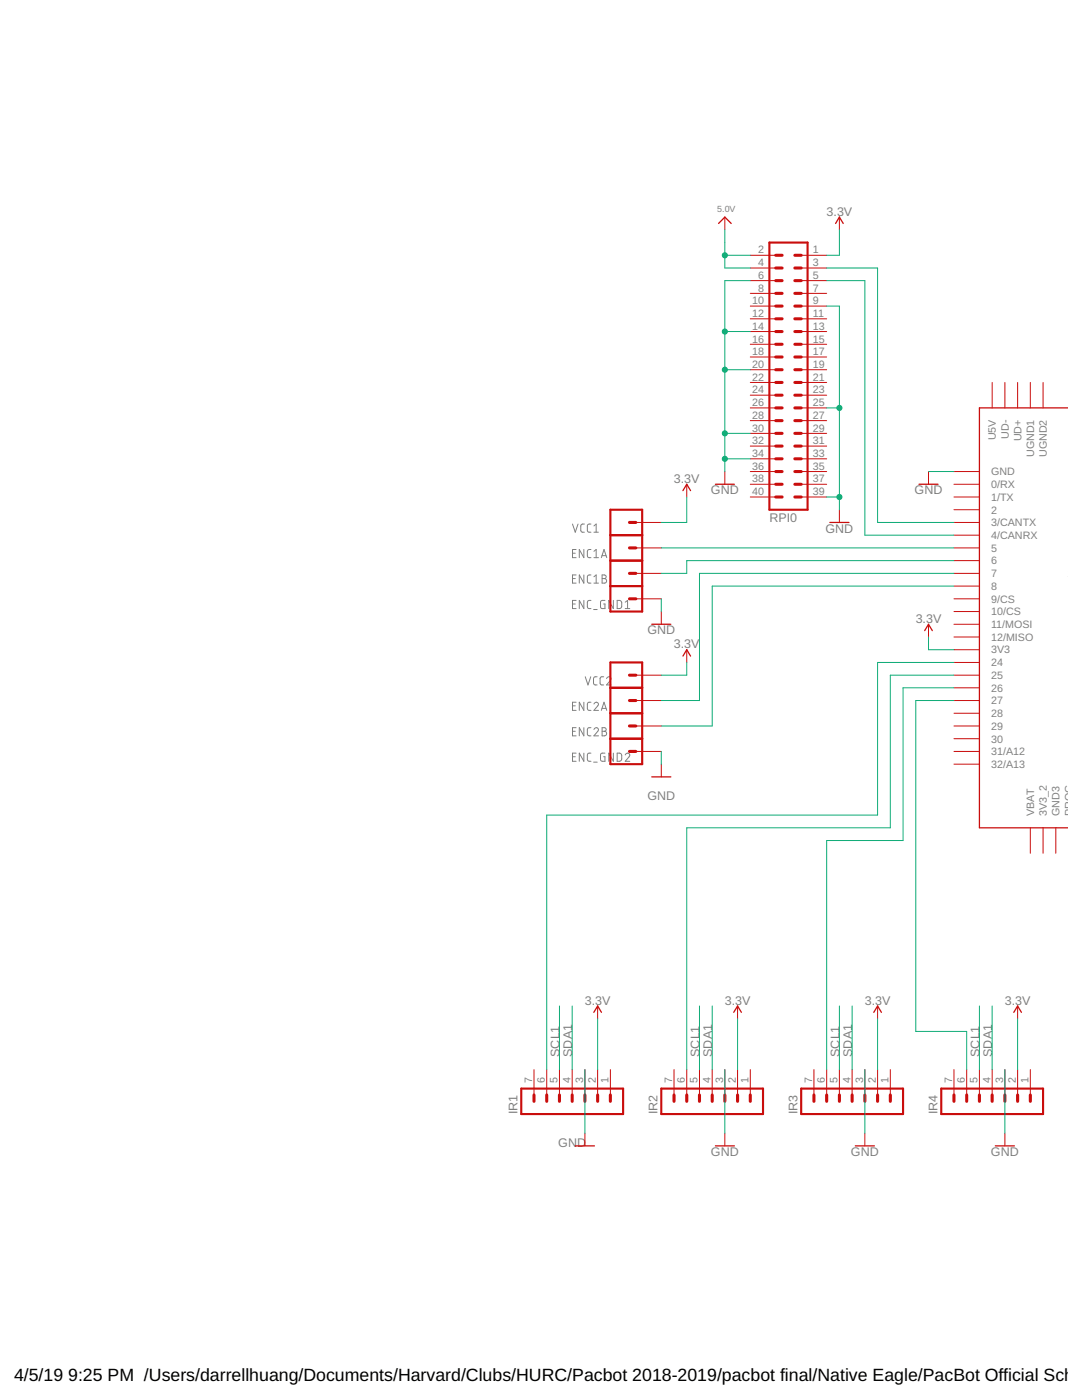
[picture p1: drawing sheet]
<svg xmlns="http://www.w3.org/2000/svg" width="216mm" height="279mm" viewBox="0 0 216 279" stroke-linecap="round" stroke-linejoin="round" font-family="sans-serif">
<g fill="none" stroke="#808080" stroke-width=".2">
<path d="M114.2 104.6l.6 1.6 .5-1.6M114.2 110.4h.6M114.2 115.5h.6M115 109.7h-.8v1.6h.8M115 114.7h-.8v1.7h.8M115 119.8h-.8v1.7h.8M116.5 109.7v1.6l-.9-1.6v1.6M116.5 114.7v1.7l-.9-1.7v1.7M116.5 119.8v1.7l-.9-1.7v1.7M116.6 104.6l-.6 .1-.1 .3v1l.2 .2h.5M117.9 104.6h-.5l-.2 .4v1l.2 .2h.5M117.9 109.7h-.5l-.2 .3v1.1l.2 .2h.5"/>
<path d="M117.9 114.7l-.5 .1-.2 .3v1.1l.2 .2h.5M117.9 119.8l-.5 .1-.2 .3v1l.2 .2 .5 .1M118.5 106.2h.9M118.5 105l.5-.4v1.6M118.5 110l.5-.3v1.6M118.5 115.1l.5-.4v1.7M118.5 111.3h.9M118.5 116.4h.9M120 111.3l.5-1.6 .6 1.6M120.1 110.9h.8M120.1 114.7h.5a.36 .36 0 0 1 .4 .4 .36 .36 0 0 1-.4 .4 .46 .46 0 0 1 .5 .4 .46 .46 0 0 1-.5 .5h-.5zM120.1 115.5h.5"/>
<path d="M120.7 119.8h-.5l-.4 .3v1l.2 .3 .7 .1v-1h-.3M122.4 119.8v1.7l-.9-1.7v1.7M123.1 119.8l.7 .1 .2 .2a1.33 1.33 0 0 1-.1 1.2l-.8 .2zM114.2 120.5h.6M116.8 135.1l.5 1.6 .6-1.6M118.4 121.6h.8M119.1 135.1h-.4l-.3 .3 .1 1.2 .6 .1M120.5 135.1h-.5l-.3 .3 .1 1.1 .2 .2h.5M121 135.4a.45 .45 0 0 1 .7-.3 .45 .45 0 0 1 .1 .7l-.8 .9h.9M124.8 121.5h.9M124.8 120.2l.4-.4v1.7M114.2 140.9h.6"/>
<path d="M114.2 145.9h.6M114.2 151h.6M115 140.1h-.8v1.7h.8M115 145.2h-.8v1.7h.8M115 150.3h-.8v1.6h.8M116.5 140.1v1.7l-.9-1.7v1.7M116.5 145.2v1.7l-.9-1.7v1.7M116.5 150.3v1.6l-.9-1.6v1.6M117.9 140.1l-.5 .1-.2 .3 .1 1.2 .6 .1M117.9 145.2h-.5l-.2 .4 .1 1.1 .6 .2M117.9 150.3h-.5l-.2 .4 .1 1.1 .6 .1M118.4 152.1h.8"/>
<path d="M118.5 140.5a.44 .44 0 0 1 .6-.3 .44 .44 0 0 1 .2 .7l-.8 .9h.9M118.5 145.6a.44 .44 0 0 1 .6-.4 .44 .44 0 0 1 .2 .7l-.8 1h.9M120 141.8l.5-1.7 .6 1.7M120.1 141.4h.8M120.1 145.2h.5a.36 .36 0 0 1 .4 .4 .36 .36 0 0 1-.4 .3 .46 .46 0 0 1 .5 .5 .46 .46 0 0 1-.5 .5h-.5zM120.1 145.9h.5M120.7 150.3h-.7l-.2 .2v1.1l.2 .3h.7v-.9h-.3M122.4 150.3v1.6l-.9-1.6v1.6M123.1 150.3l.8 .1a1.33 1.33 0 0 1 .1 1.3l-.2 .2h-.7zM124.8 150.7a.45 .45 0 0 1 .6-.4 .45 .45 0 0 1 .1 .7l-.7 .9h.9"/>
</g>
<g fill="none" stroke="#c90d0c" stroke-width=".42">
<path d="M153.5 48.4h7.6v53.3h-7.6zM121.8 101.7h6.3v20.3h-6.3zM121.8 106.8h6.3M121.8 111.9h6.3M121.8 117h6.3M121.8 132.2h6.3v20.3h-6.3zM121.8 137.3h6.3M121.8 142.3h6.3M121.8 147.4h6.3M104 217.3h20.3v5h-20.3zM132 217.3h20.3v5h-20.3zM159.9 217.3h20.3v5h-20.3z"/>
<path d="M187.8 217.3h20.3v5h-20.3z"/>
</g>
<g fill="none" stroke="#c90d0c" stroke-width=".61">
<path d="M154.8 56h1.3M154.8 53.5h1.3M154.8 50.9h1.3M154.8 58.5h1.3M158.6 56h1.3M158.6 53.5h1.3M158.6 50.9h1.3M158.6 58.5h1.3M154.8 61.1h1.3M154.8 68.7h1.3M154.8 66.2h1.3M154.8 63.6h1.3"/>
<path d="M154.8 73.8h1.3M154.8 71.2h1.3M154.8 78.9h1.3M154.8 76.3h1.3M158.6 61.1h1.3M158.6 68.7h1.3M158.6 66.2h1.3M158.6 63.6h1.3M158.6 73.8h1.3M158.6 71.2h1.3M158.6 78.9h1.3M158.6 76.3h1.3"/>
<path d="M154.8 81.4h1.3M154.8 86.5h1.3M154.8 83.9h1.3M154.8 91.6h1.3M154.8 89h1.3M154.8 94.1h1.3M154.8 96.6h1.3M154.8 99.2h1.3M158.6 81.4h1.3M158.6 86.5h1.3M158.6 83.9h1.3M158.6 91.6h1.3"/>
<path d="M158.6 89h1.3M158.6 94.1h1.3M158.6 96.6h1.3M158.6 99.2h1.3M125.6 104.3h1.3M125.6 109.3h1.3M125.6 114.4h1.3M125.6 119.5h1.3M125.6 134.7h1.3M125.6 139.8h1.3M125.6 144.9h1.3M125.6 150h1.3"/>
<path d="M106.6 218.5v1.3M109.1 218.5v1.3M111.6 218.5v1.3M114.2 218.5v1.3M116.7 218.5v1.3M119.3 218.5v1.3M121.8 218.5v1.3M134.5 218.5v1.3M137 218.5v1.3M139.6 218.5v1.3M142.1 218.5v1.3M144.6 218.5v1.3"/>
<path d="M147.2 218.5v1.3M149.7 218.5v1.3M162.4 218.5v1.3M165 218.5v1.3M167.5 218.5v1.3M170 218.5v1.3M172.6 218.5v1.3M175.1 218.5v1.3M177.7 218.5v1.3M190.4 218.5v1.3M192.9 218.5v1.3M195.4 218.5v1.3"/>
<path d="M198 218.5v1.3M200.5 218.5v1.3M203.1 218.5v1.3M205.6 218.5v1.3"/>
</g>
<g fill="none" stroke="#c90d0c" stroke-width=".2">
<path d="M144.6 43.3v2.6M149.7 50.9h5.1M149.7 53.5h5.1M149.7 56h5.1M149.7 58.5h5.1M159.9 50.9h5.1M159.9 53.5h5.1M159.9 56h5.1M159.9 58.5h5.1M167.5 43.3v2.6M149.7 61.1h5.1M149.7 63.6h5.1"/>
<path d="M149.7 66.2h5.1M149.7 68.7h5.1M149.7 71.2h5.1M149.7 73.8h5.1M149.7 76.3h5.1M149.7 78.9h5.1M159.9 61.1h5.1M159.9 63.6h5.1M159.9 66.2h5.1M159.9 68.7h5.1M159.9 71.2h5.1M159.9 73.8h5.1"/>
<path d="M159.9 76.3h5.1M159.9 78.9h5.1M198 76.3v5.1M200.5 76.3v5.1M203.1 76.3v5.1M205.6 76.3v5.1M208.1 76.3v5.1M137 96.6v2.6M144.6 94.1v2.5M149.7 81.4h5.1M149.7 83.9h5.1M149.7 86.5h5.1"/>
<path d="M149.7 89h5.1M149.7 91.6h5.1M149.7 94.1h5.1M149.7 96.6h5.1M149.7 99.2h5.1M159.9 81.4h5.1M159.9 83.9h5.1M159.9 86.5h5.1M159.9 89h5.1M159.9 91.6h5.1M159.9 94.1h5.1M159.9 96.6h5.1"/>
<path d="M159.9 99.2h5.1M185.3 94.1v2.5M190.4 94.1h5M190.4 96.6h5M190.4 99.2h5M126.9 104.3h5.1M126.9 109.3h5.1M126.9 114.4h5.1M126.9 119.5h5.1M167.5 101.7v2.6M190.4 104.3h5M190.4 109.3h5"/>
<path d="M190.4 114.4h5M190.4 119.5h5M190.4 101.7h5M190.4 106.8h5M190.4 111.9h5M190.4 117h5M126.9 134.7h5.1M126.9 139.8h5.1M132 122v2.6M137 129.7v2.5M185.3 124.6v2.5M190.4 134.7h5"/>
<path d="M190.4 139.8h5M190.4 122h5M190.4 124.6h5M190.4 127.1h5M190.4 129.7h5M190.4 132.2h5M190.4 137.3h5M126.9 144.9h5.1M126.9 150h5.1M132 152.5v2.5M190.4 144.9h5M190.4 150h5"/>
<path d="M190.4 142.3h5M190.4 147.4h5M190.4 152.5h5M205.6 165.2v5.1M208.1 165.2v5.1M210.7 165.2v5.1M106.6 213.5v5M109.1 213.5v5M111.6 213.5v5M114.2 213.5v5M116.7 213.5v5M119.3 200.8v2.5"/>
<path d="M119.3 213.5v5M121.8 213.5v5M134.5 213.5v5M137 213.5v5M139.6 213.5v5M142.1 213.5v5M144.6 213.5v5M147.2 200.8v2.5M147.2 213.5v5M149.7 213.5v5M162.4 213.5v5M165 213.5v5"/>
<path d="M167.5 213.5v5M170 213.5v5M172.6 213.5v5M175.1 200.8v2.5M175.1 213.5v5M177.7 213.5v5M190.4 213.5v5M192.9 213.5v5M195.4 213.5v5M198 213.5v5M200.5 213.5v5M203.1 200.8v2.5"/>
<path d="M203.1 213.5v5M205.6 213.5v5M116.7 226.1v2.6M144.6 226.1v2.6M172.6 226.1v2.6M200.5 226.1v2.6"/>
</g>
<g fill="none" stroke="#c90d0c" stroke-width=".25">
<path d="M143.4 44.6l1.2-1.3 1.3 1.3M166.7 44.6l.8-1.3 .8 1.3M136.3 97.9l.7-1.3 .8 1.3M142.7 96.6h3.8M183.4 96.6h3.8M213.2 81.4h-17.8v83.8h17.8M165.6 104.3h3.8M130 124.6h3.9M136.3 130.9l.7-1.2 .8 1.2M184.5 125.9l.8-1.3 .7 1.3M130 155h3.9M118.5 202l.8-1.2 .7 1.2"/>
<path d="M146.4 202l.8-1.2 .7 1.2M174.3 202l.8-1.2 .8 1.2M202.3 202l.8-1.2 .7 1.2M114.8 228.7h3.8M142.7 228.7h3.8M170.7 228.7h3.8M198.6 228.7h3.8"/>
</g>
<g fill="none" stroke="#0dab76" stroke-width=".2">
<path d="M144.6 45.9v7.6h5.1M144.6 50.9h5.1M149.7 56h-5.1v38.1M165 56h7.6v50.8h17.8M165 53.5h10.1v50.8h15.3M167.5 45.9v5h-2.5M144.6 66.2h5.1M144.6 73.8h5.1M165 61.1h2.5v40.6M137 99.2v5.1h-5M144.6 91.6h5.1M144.6 86.5h5.1"/>
<path d="M165 99.2h2.5M165 81.4h2.5M185.3 94.1h5.1M132 119.5v2.5M132 109.3h58.4M190.4 111.9h-53.4v2.5h-5M190.4 117h-48.3v27.9h-10.1M190.4 114.4h-50.8v25.4h-7.6M137 132.2v2.5h-5M185.3 127.1v2.6h5.1M190.4 134.7h-12.7v30.5h-40.7v48.3M190.4 132.2h-15.3v30.5h-66v50.8"/>
<path d="M190.4 137.3h-10.2v30.4h-15.2v45.8M190.4 139.8h-7.7v66h10.2v7.7M132 150v2.5M111.6 200.8v12.7M114.2 200.8v12.7M116.7 213.5v12.6M119.3 203.3v10.2M139.6 200.8v12.7M142.1 200.8v12.7M144.6 213.5v12.6M147.2 203.3v10.2M167.5 200.8v12.7"/>
<path d="M170 200.8v12.7M172.6 213.5v12.6M175.1 203.3v10.2M195.4 200.8v12.7M198 200.8v12.7M200.5 213.5v12.6M203.1 203.3v10.2"/>
</g>
<g fill="#0dab76" stroke="#0dab76" stroke-width=".2">
<circle cx="167.5" cy="99.2" r=".51"/>
<circle cx="167.5" cy="81.4" r=".51"/>
<circle cx="144.6" cy="91.6" r=".51"/>
<circle cx="144.6" cy="86.5" r=".51"/>
<circle cx="144.6" cy="66.2" r=".51"/>
<circle cx="144.6" cy="73.8" r=".51"/>
<circle cx="144.6" cy="50.9" r=".51"/>
</g>
<g font-size="3.5">
<text x="2.8" y="275.6">4/5/19</text>
<text x="13.6" y="275.6">9:25 PM /Users/darrellhuang/Documents/Harvard/Clubs/HURC/Pacbot 2018-2019/pacbot final/Native Eagle/PacBot Official Schem</text>
</g>
<g font-size="2.5" fill="#808080">
<text x="164.9" y="43.1">3.3V</text>
<text x="134.5" y="96.4">3.3V</text>
<text x="141.9" y="98.7">GND</text>
<text x="182.5" y="98.7">GND</text>
<text x="153.5" y="104.3">RPI0</text>
<text x="164.7" y="106.3">GND</text>
<text x="182.7" y="124.3">3.3V</text>
<text x="129.2" y="126.6">GND</text>
<text x="134.5" y="129.4">3.3V</text>
<text x="129.2" y="159.6">GND</text>
<text x="116.7" y="200.5">3.3V</text>
<text x="144.6" y="200.5">3.3V</text>
<text x="172.6" y="200.5">3.3V</text>
<text x="200.5" y="200.5">3.3V</text>
<text x="111.6" y="210.9" transform="rotate(-90 111.6 210.9)">SCL1</text>
<text x="114.2" y="210.9" transform="rotate(-90 114.2 210.9)">SDA1</text>
<text x="139.6" y="210.9" transform="rotate(-90 139.6 210.9)">SCL1</text>
<text x="142.1" y="210.9" transform="rotate(-90 142.1 210.9)">SDA1</text>
<text x="167.5" y="210.9" transform="rotate(-90 167.5 210.9)">SCL1</text>
<text x="170" y="210.9" transform="rotate(-90 170 210.9)">SDA1</text>
<text x="195.4" y="210.9" transform="rotate(-90 195.4 210.9)">SCL1</text>
<text x="198" y="210.9" transform="rotate(-90 198 210.9)">SDA1</text>
<text x="103.2" y="222.3" transform="rotate(-90 103.2 222.3)">IR1</text>
<text x="131.2" y="222.3" transform="rotate(-90 131.2 222.3)">IR2</text>
<text x="159.1" y="222.3" transform="rotate(-90 159.1 222.3)">IR3</text>
<text x="187.1" y="222.3" transform="rotate(-90 187.1 222.3)">IR4</text>
<text x="111.4" y="228.9">GND</text>
<text x="141.9" y="230.7">GND</text>
<text x="169.8" y="230.7">GND</text>
<text x="197.7" y="230.7">GND</text>
</g>
<g font-size="2.1" fill="#808080">
<text x="151.3" y="50.6">2</text>
<text x="151.3" y="53.1">4</text>
<text x="162.2" y="50.6">1</text>
<text x="162.2" y="53.1">3</text>
<text x="151.3" y="55.7">6</text>
<text x="151.3" y="58.2">8</text>
<text x="162.2" y="55.7">5</text>
<text x="162.2" y="58.2">7</text>
<text x="150.1" y="60.7">10</text>
<text x="150.1" y="63.3">12</text>
<text x="150.1" y="65.8">14</text>
<text x="162.2" y="60.7">9</text>
<text x="162.2" y="63.3">11</text>
<text x="162.2" y="65.8">13</text>
<text x="150.1" y="68.4">16</text>
<text x="150.1" y="70.9">18</text>
<text x="162.2" y="68.4">15</text>
<text x="162.2" y="70.9">17</text>
<text x="150.1" y="73.4">20</text>
<text x="150.1" y="76">22</text>
<text x="162.2" y="73.4">19</text>
<text x="162.2" y="76">21</text>
<text x="150.1" y="78.5">24</text>
<text x="150.1" y="81.1">26</text>
<text x="150.1" y="83.6">28</text>
<text x="162.2" y="78.5">23</text>
<text x="162.2" y="81.1">25</text>
<text x="162.2" y="83.6">27</text>
<text x="150.1" y="86.1">30</text>
<text x="150.1" y="88.7">32</text>
<text x="162.2" y="86.1">29</text>
<text x="162.2" y="88.7">31</text>
<text x="198.7" y="87.9" transform="rotate(-90 198.7 87.9)">U5V</text>
<text x="201.3" y="87.6" transform="rotate(-90 201.3 87.6)">UD-</text>
<text x="203.8" y="88.1" transform="rotate(-90 203.8 88.1)">UD+</text>
<text x="150.1" y="91.2">34</text>
<text x="150.1" y="93.8">36</text>
<text x="162.2" y="91.2">33</text>
<text x="162.2" y="93.8">35</text>
<text x="197.8" y="94.9">GND</text>
<text x="206.4" y="91.2" transform="rotate(-90 206.4 91.2)">UGND1</text>
<text x="208.9" y="91.2" transform="rotate(-90 208.9 91.2)">UGND2</text>
<text x="150.1" y="96.3">38</text>
<text x="150.1" y="98.8">40</text>
<text x="162.2" y="96.3">37</text>
<text x="162.2" y="98.8">39</text>
<text x="197.8" y="99.9">1/TX</text>
<text x="197.8" y="97.4">0/RX</text>
<text x="197.8" y="102.5">2</text>
<text x="197.8" y="105">3/CANTX</text>
<text x="197.8" y="107.6">4/CANRX</text>
<text x="197.8" y="110.1">5</text>
<text x="197.8" y="112.6">6</text>
<text x="197.8" y="115.2">7</text>
<text x="197.8" y="117.7">8</text>
<text x="197.8" y="120.3">9/CS</text>
<text x="197.8" y="122.8">10/CS</text>
<text x="197.8" y="125.3">11/MOSI</text>
<text x="197.8" y="127.9">12/MISO</text>
<text x="197.8" y="130.4">3V3</text>
<text x="197.8" y="133">24</text>
<text x="197.8" y="135.5">25</text>
<text x="197.8" y="138">26</text>
<text x="197.8" y="140.6">27</text>
<text x="197.8" y="143.1">28</text>
<text x="197.8" y="145.7">29</text>
<text x="197.8" y="148.2">30</text>
<text x="197.8" y="150.7">31/A12</text>
<text x="197.8" y="153.3">32/A13</text>
<text x="206.4" y="162.9" transform="rotate(-90 206.4 162.9)">VBAT</text>
<text x="208.9" y="162.9" transform="rotate(-90 208.9 162.9)">3V3_2</text>
<text x="211.4" y="162.9" transform="rotate(-90 211.4 162.9)">GND3</text>
<text x="214" y="162.9" transform="rotate(-90 214 162.9)">PROG</text>
<text x="106.2" y="216.2" transform="rotate(-90 106.2 216.2)">7</text>
<text x="108.7" y="216.2" transform="rotate(-90 108.7 216.2)">6</text>
<text x="111.3" y="216.2" transform="rotate(-90 111.3 216.2)">5</text>
<text x="113.8" y="216.2" transform="rotate(-90 113.8 216.2)">4</text>
<text x="116.4" y="216.2" transform="rotate(-90 116.4 216.2)">3</text>
<text x="118.9" y="216.2" transform="rotate(-90 118.9 216.2)">2</text>
<text x="121.4" y="216.2" transform="rotate(-90 121.4 216.2)">1</text>
<text x="134.1" y="216.2" transform="rotate(-90 134.1 216.2)">7</text>
<text x="136.7" y="216.2" transform="rotate(-90 136.7 216.2)">6</text>
<text x="139.2" y="216.2" transform="rotate(-90 139.2 216.2)">5</text>
<text x="141.7" y="216.2" transform="rotate(-90 141.7 216.2)">4</text>
<text x="144.3" y="216.2" transform="rotate(-90 144.3 216.2)">3</text>
<text x="146.8" y="216.2" transform="rotate(-90 146.8 216.2)">2</text>
<text x="149.4" y="216.2" transform="rotate(-90 149.4 216.2)">1</text>
<text x="162.1" y="216.2" transform="rotate(-90 162.1 216.2)">7</text>
<text x="164.6" y="216.2" transform="rotate(-90 164.6 216.2)">6</text>
<text x="167.1" y="216.2" transform="rotate(-90 167.1 216.2)">5</text>
<text x="169.7" y="216.2" transform="rotate(-90 169.7 216.2)">4</text>
<text x="172.2" y="216.2" transform="rotate(-90 172.2 216.2)">3</text>
<text x="174.8" y="216.2" transform="rotate(-90 174.8 216.2)">2</text>
<text x="177.3" y="216.2" transform="rotate(-90 177.3 216.2)">1</text>
<text x="190" y="216.2" transform="rotate(-90 190 216.2)">7</text>
<text x="192.5" y="216.2" transform="rotate(-90 192.5 216.2)">6</text>
<text x="195.1" y="216.2" transform="rotate(-90 195.1 216.2)">5</text>
<text x="197.6" y="216.2" transform="rotate(-90 197.6 216.2)">4</text>
<text x="200.2" y="216.2" transform="rotate(-90 200.2 216.2)">3</text>
<text x="202.7" y="216.2" transform="rotate(-90 202.7 216.2)">2</text>
<text x="205.2" y="216.2" transform="rotate(-90 205.2 216.2)">1</text>
</g>
<text font-size="1.8" fill="#808080" x="143.1" y="42.3">5.0V</text>
</svg>
